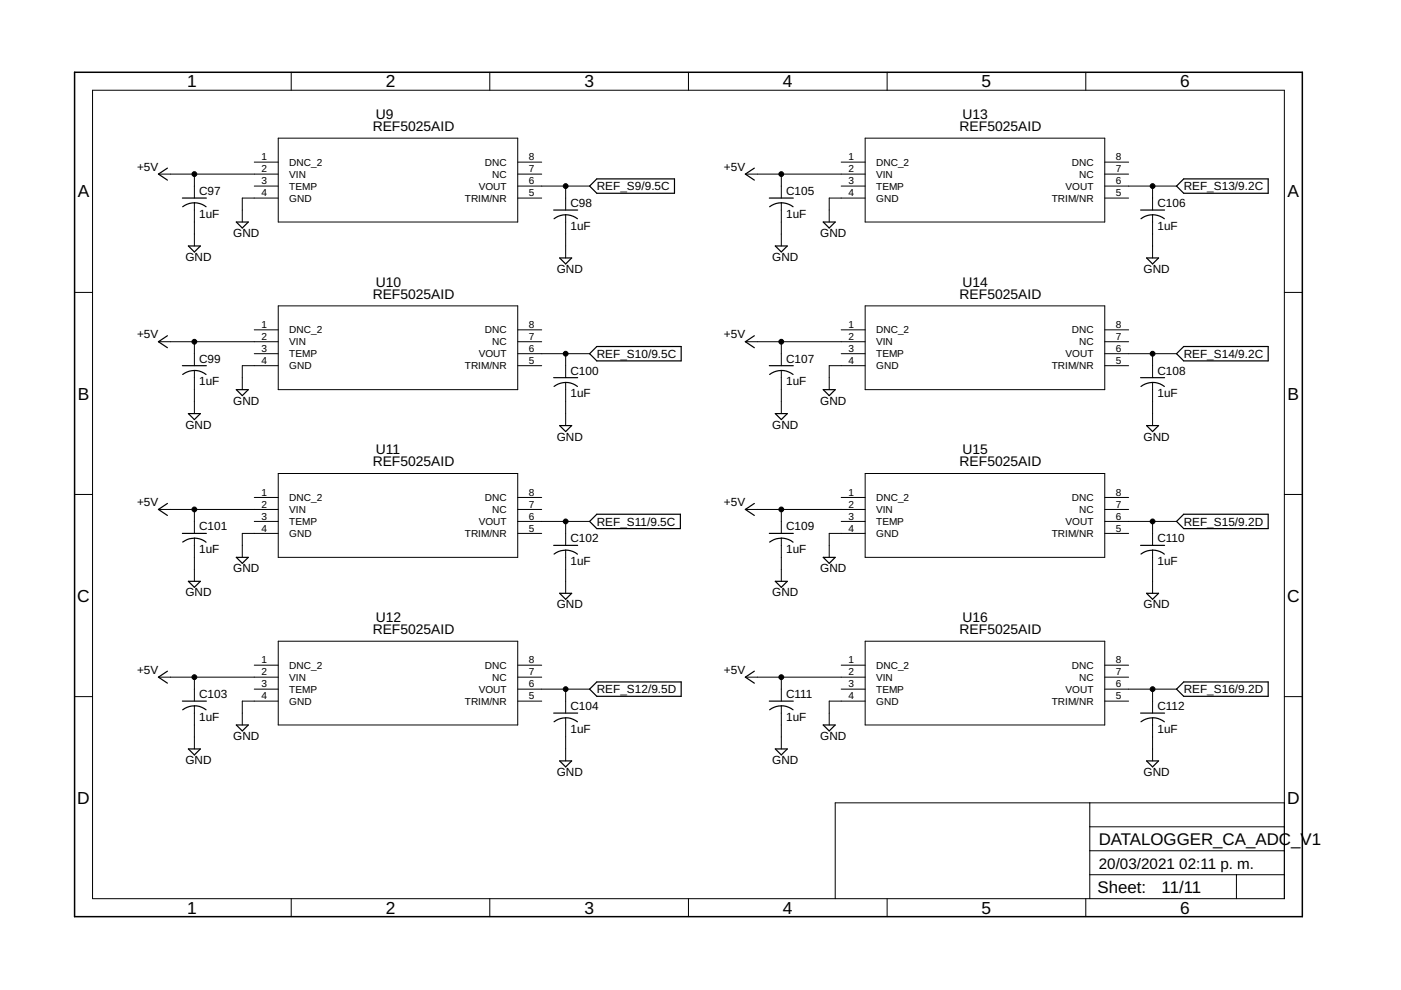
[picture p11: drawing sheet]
<svg xmlns="http://www.w3.org/2000/svg" width="297mm" height="210mm" viewBox="0 0 297 210" stroke-linecap="round" stroke-linejoin="round" font-family="sans-serif">
<g fill="none" stroke="#000" stroke-width=".25">
<path d="M35.5 35.6l-1.9 1.3 1.9 1.3M125 39.5l1.5-1.6h16.5v3.1h-16.5zM159.9 35.6l-1.9 1.3 1.9 1.3M251 37.9h17.9v3.1h-17.9l-1.6-1.5zM38.7 42h5.1M38.7 43.8a4 4 0 0 1 5 0M39.9 52.2h2.6l-1.3 1.2zM50.1 47.1h2.5l-1.2 1.2zM117.4 44.5h5.1M117.5 46.4a4 4 0 0 1 4.9 0M118.7 54.7h2.5l-1.3 1.3zM163.1 42h5.1"/>
<path d="M163.2 43.8a4.1 4.1 0 0 1 4.9 0M164.4 52.2h2.5l-1.2 1.2zM174.5 47.1h2.6l-1.3 1.2zM241.8 44.5h5.1M241.9 46.4a4 4 0 0 1 5 0M243.1 54.7h2.5l-1.2 1.3zM35.5 71.2l-1.9 1.3 1.9 1.2M38.7 77.5h5.1M38.7 79.4a4 4 0 0 1 5 0M125 75l1.5-1.5h17.9v3h-17.9zM159.9 71.2l-1.9 1.3 1.9 1.2M163.1 77.5h5.1"/>
<path d="M163.2 79.4a4.1 4.1 0 0 1 4.9 0M251 73.5h17.9v3h-17.9l-1.6-1.5zM39.9 87.7h2.6l-1.3 1.3zM50.1 82.6h2.5l-1.2 1.3zM117.4 80.1h5.1M117.5 81.9a4 4 0 0 1 4.9 0M118.7 90.2h2.5l-1.3 1.3zM164.4 87.7h2.5l-1.2 1.3zM174.5 82.6h2.6l-1.3 1.3zM241.8 80.1h5.1M241.9 81.9a4 4 0 0 1 5 0M243.1 90.2h2.5l-1.2 1.3z"/>
<path d="M35.5 106.7l-1.9 1.3 1.9 1.3M38.7 113.1h5.1M41.2 114.1l1.6 .3 .9 .6M41.2 114.1l-1 .1-1.5 .7M50.1 118.2h2.5l-1.2 1.2zM117.4 115.6h5.1M119.9 116.6l1.6 .3 .9 .6M119.9 116.6l-1.5 .3-.9 .6M125 110.6l1.5-1.6h17.8v3.1h-17.8zM159.9 106.7l-1.9 1.3 1.9 1.3M163.1 113.1h5.1M165.7 114.1l1.5 .3 .9 .6"/>
<path d="M165.7 114.1l-1.1 .1-1.4 .7M174.5 118.2h2.6l-1.3 1.2zM241.8 115.6h5.1M244.4 116.6l1.5 .3 1 .6M244.4 116.6l-1.6 .3-.9 .6M251 109h17.9v3.1h-17.9l-1.6-1.5zM39.9 123.3h2.6l-1.3 1.2zM118.7 125.8h2.5l-1.3 1.3zM164.4 123.3h2.5l-1.2 1.2zM243.1 125.8h2.5l-1.2 1.3zM35.5 142.3l-1.9 1.3 1.9 1.2M38.7 148.7h5.1"/>
<path d="M39.9 158.8h2.6l-1.3 1.3zM41.2 149.6l1.1 .2 1.4 .7M41.2 149.7l-1 .1-1.5 .7M50.1 153.7h2.5l-1.2 1.3zM117.4 151.2h5.1M119.9 152.2l1.1 .1 1.4 .7M119.9 152.2l-1.5 .3-.9 .5M125 146.1l1.5-1.5h17.9v3h-17.9zM159.9 142.3l-1.9 1.3 1.9 1.2M163.1 148.7h5.1M164.4 158.8h2.5l-1.2 1.3zM165.7 149.6l1 .2 1.4 .7"/>
<path d="M165.7 149.7l-1.1 .1-1.4 .7M174.5 153.7h2.6l-1.3 1.3zM241.8 151.2h5.1M244.4 152.2l1 .1 1.5 .7M244.4 152.2l-1.6 .3-.9 .5M251 144.6h17.9v3h-17.9l-1.6-1.5zM118.7 161.3h2.5l-1.3 1.3zM243.1 161.3h2.5l-1.2 1.3z"/>
</g>
<g fill="none" stroke="#000" stroke-width=".21">
<path d="M19.6 19.1h252.7v171.4h-252.7zM61.7 15.3v3.8M103.8 15.3v3.8M146 15.3v3.8M188.1 15.3v3.8M230.2 15.3v3.8M33.6 36.9h25.4M41.2 36.9v5.1M53.9 34.4h5.1M53.9 39.5h5.1M59 29.3h50.8v17.8h-50.8zM109.8 34.4h5.1"/>
<path d="M109.8 36.9h5.1M109.8 39.5h15.2M119.9 39.5v5M158 36.9h25.4M165.7 36.9v5.1M178.4 34.4h5M178.4 39.5h5M183.4 29.3h50.8v17.8h-50.8zM234.2 34.4h5.1M234.2 36.9h5.1M234.2 39.5h15.2M244.4 39.5v5"/>
<path d="M41.2 43v9.2M59 42h-7.6v5.1M109.8 42h5.1M119.9 45.6v9.1M165.7 43v9.2M183.4 42h-7.6v5.1M234.2 42h5.1M244.4 45.6v9.1M15.8 62h3.8M33.6 72.5h25.4M41.2 72.5v5M41.2 78.5v9.2"/>
<path d="M53.9 69.9h5.1M53.9 75h5.1M59 64.9h50.8v17.7h-50.8zM59 77.5h-7.6v5.1M109.8 69.9h5.1M109.8 72.5h5.1M109.8 75h15.2M109.8 77.5h5.1M119.9 75v5.1M158 72.5h25.4M165.7 72.5v5M165.7 78.5v9.2"/>
<path d="M178.4 69.9h5M178.4 75h5M183.4 77.5h-7.6v5.1M183.4 64.9h50.8v17.7h-50.8zM234.2 69.9h5.1M234.2 72.5h5.1M234.2 75h15.2M234.2 77.5h5.1M244.4 75v5.1M272.3 62h3.8M119.9 81.1v9.1M244.4 81.1v9.1"/>
<path d="M15.8 104.8h3.8M33.6 108h25.4M41.2 108v5.1M41.2 114.1v9.2M53.9 105.5h5.1M53.9 110.6h5.1M59 100.4h50.8v17.8h-50.8zM59 113.1h-7.6v5.1M109.8 105.5h5.1M109.8 108h5.1M109.8 110.6h15.2M109.8 113.1h5.1"/>
<path d="M119.9 110.6v5M119.9 116.6v9.2M158 108h25.4M165.7 108v5.1M165.7 114.1v9.2M178.4 105.5h5M178.4 110.6h5M183.4 113.1h-7.6v5.1M183.4 100.4h50.8v17.8h-50.8zM234.2 105.5h5.1M234.2 108h5.1M234.2 110.6h15.2"/>
<path d="M234.2 113.1h5.1M244.4 110.6v5M244.4 116.6v9.2M272.3 104.8h3.8M59 136h50.8v17.7h-50.8zM183.4 136h50.8v17.7h-50.8zM15.8 147.7h3.8M33.6 143.6h25.4M41.2 143.6v5.1M41.2 149.7v9.1M53.9 141h5.1M53.9 146.1h5.1"/>
<path d="M59 148.7h-7.6v5M109.8 141h5.1M109.8 143.6h5.1M109.8 146.1h15.2M109.8 148.7h5.1M119.9 146.1v5.1M119.9 152.2v9.1M158 143.6h25.4M165.7 143.6v5.1M165.7 149.7v9.1M178.4 141h5M178.4 146.1h5"/>
<path d="M183.4 148.7h-7.6v5M234.2 141h5.1M234.2 143.6h5.1M234.2 146.1h15.2M234.2 148.7h5.1M244.4 146.1v5.1M244.4 152.2v9.1M272.3 147.7h3.8M231.1 170.2v20.3M231.1 175.3h41.2M272.3 170.2h-95.2v20.3M61.7 190.5v3.9"/>
<path d="M103.8 190.5v3.9M146 190.5v3.9M188.1 190.5v3.9M230.2 190.5v3.9M231.1 185.5h41.2M231.1 180.4h41.2M262.1 185.5v5"/>
</g>
<path d="M15.8 15.3h260.3v179.1h-260.3z" fill="none" stroke="#000" stroke-width=".32"/>
<g fill="#000" stroke="#000" stroke-width=".21">
<circle cx="41.2" cy="36.9" r=".51"/>
<circle cx="119.9" cy="39.5" r=".51"/>
<circle cx="165.7" cy="36.9" r=".51"/>
<circle cx="244.4" cy="39.5" r=".51"/>
<circle cx="41.2" cy="72.5" r=".51"/>
<circle cx="119.9" cy="75" r=".51"/>
<circle cx="165.7" cy="72.5" r=".51"/>
<circle cx="244.4" cy="75" r=".51"/>
<circle cx="41.2" cy="108" r=".51"/>
<circle cx="119.9" cy="110.6" r=".51"/>
<circle cx="165.7" cy="108" r=".51"/>
<circle cx="244.4" cy="110.6" r=".51"/>
<circle cx="41.2" cy="143.6" r=".51"/>
<circle cx="119.9" cy="146.1" r=".51"/>
<circle cx="165.7" cy="143.6" r=".51"/>
<circle cx="244.4" cy="146.1" r=".51"/>
</g>
<g font-size="3.7">
<text x="39.7" y="18.5">1</text>
<text x="81.8" y="18.5">2</text>
<text x="123.9" y="18.5">3</text>
<text x="166" y="18.5">4</text>
<text x="208.1" y="18.5">5</text>
<text x="250.2" y="18.5">6</text>
<text x="16.5" y="41.9">A</text>
<text x="273" y="41.9">A</text>
<text x="16.5" y="84.7">B</text>
<text x="273" y="84.7">B</text>
<text x="16.4" y="127.6">C</text>
<text x="272.9" y="127.6">C</text>
<text x="16.4" y="170.4">D</text>
<text x="272.9" y="170.4">D</text>
<text x="39.7" y="193.7">1</text>
<text x="81.8" y="193.7">2</text>
<text x="123.9" y="193.7">3</text>
<text x="166" y="193.7">4</text>
<text x="208.1" y="193.7">5</text>
<text x="250.2" y="193.7">6</text>
</g>
<g font-size="3.6">
<text x="233" y="179.1">DATALOGGER_CA_ADC_V1</text>
<text x="232.7" y="189.4">Sheet:</text>
<text x="246.3" y="189.3">11/11</text>
</g>
<g font-size="3.2">
<text x="233" y="184.2">20/03/2021</text>
<text x="250" y="184.2">02:11 p. m.</text>
</g>
<g font-size="2.9">
<text x="79" y="27.8">REF5025AID</text>
<text x="79.7" y="25.3">U9</text>
<text x="203.5" y="27.8">REF5025AID</text>
<text x="204.1" y="25.3">U13</text>
<text x="79" y="63.3">REF5025AID</text>
<text x="79.7" y="60.8">U10</text>
<text x="203.5" y="63.3">REF5025AID</text>
<text x="204.1" y="60.8">U14</text>
<text x="79" y="98.9">REF5025AID</text>
<text x="79.7" y="96.4">U11</text>
<text x="203.5" y="98.9">REF5025AID</text>
<text x="204.1" y="96.4">U15</text>
<text x="79.7" y="131.9">U12</text>
<text x="204.1" y="131.9">U16</text>
<text x="79" y="134.4">REF5025AID</text>
<text x="203.5" y="134.4">REF5025AID</text>
</g>
<g font-size="2.5">
<text x="29.1" y="36.2">+5V</text>
<text x="42.2" y="41.4">C97</text>
<text x="126.5" y="40.3">REF_S9/9.5C</text>
<text x="153.5" y="36.2">+5V</text>
<text x="166.7" y="41.4">C105</text>
<text x="251" y="40.3">REF_S13/9.2C</text>
<text x="42.2" y="46.2">1uF</text>
<text x="121" y="43.9">C98</text>
<text x="166.7" y="46.2">1uF</text>
<text x="245.4" y="43.9">C106</text>
<text x="49.5" y="50.2">GND</text>
<text x="121" y="48.7">1uF</text>
<text x="173.9" y="50.2">GND</text>
<text x="245.4" y="48.7">1uF</text>
<text x="39.3" y="55.3">GND</text>
<text x="118" y="57.9">GND</text>
<text x="163.7" y="55.3">GND</text>
<text x="242.5" y="57.9">GND</text>
<text x="29.1" y="71.7">+5V</text>
<text x="153.5" y="71.7">+5V</text>
<text x="42.2" y="76.9">C99</text>
<text x="126.5" y="75.9">REF_S10/9.5C</text>
<text x="166.7" y="76.9">C107</text>
<text x="251" y="75.9">REF_S14/9.2C</text>
<text x="42.2" y="81.7">1uF</text>
<text x="121" y="79.4">C100</text>
<text x="166.7" y="81.7">1uF</text>
<text x="245.4" y="79.4">C108</text>
<text x="49.5" y="85.8">GND</text>
<text x="121" y="84.3">1uF</text>
<text x="173.9" y="85.8">GND</text>
<text x="245.4" y="84.3">1uF</text>
<text x="39.3" y="90.9">GND</text>
<text x="118" y="93.4">GND</text>
<text x="163.7" y="90.9">GND</text>
<text x="242.5" y="93.4">GND</text>
<text x="29.1" y="107.3">+5V</text>
<text x="153.5" y="107.3">+5V</text>
<text x="42.2" y="112.5">C101</text>
<text x="126.5" y="111.4">REF_S11/9.5C</text>
<text x="166.7" y="112.5">C109</text>
<text x="251" y="111.4">REF_S15/9.2D</text>
<text x="42.2" y="117.3">1uF</text>
<text x="121" y="119.8">1uF</text>
<text x="121" y="115">C102</text>
<text x="166.7" y="117.3">1uF</text>
<text x="245.4" y="119.8">1uF</text>
<text x="245.4" y="115">C110</text>
<text x="49.5" y="121.3">GND</text>
<text x="173.9" y="121.3">GND</text>
<text x="39.3" y="126.4">GND</text>
<text x="118" y="129">GND</text>
<text x="163.7" y="126.4">GND</text>
<text x="242.5" y="129">GND</text>
<text x="29.1" y="142.8">+5V</text>
<text x="153.5" y="142.8">+5V</text>
<text x="42.2" y="148">C103</text>
<text x="126.5" y="147">REF_S12/9.5D</text>
<text x="166.7" y="148">C111</text>
<text x="251" y="147">REF_S16/9.2D</text>
<text x="42.2" y="152.8">1uF</text>
<text x="121" y="155.4">1uF</text>
<text x="121" y="150.5">C104</text>
<text x="166.7" y="152.8">1uF</text>
<text x="245.4" y="155.4">1uF</text>
<text x="245.4" y="150.5">C112</text>
<text x="39.3" y="162">GND</text>
<text x="49.5" y="156.9">GND</text>
<text x="163.7" y="162">GND</text>
<text x="173.9" y="156.9">GND</text>
<text x="118" y="164.5">GND</text>
<text x="242.5" y="164.5">GND</text>
</g>
<g font-size="2.1">
<text x="55.5" y="34">1</text>
<text x="61.3" y="35.1">DNC_2</text>
<text x="102.8" y="35.1">DNC</text>
<text x="112.1" y="34">8</text>
<text x="179.9" y="34">1</text>
<text x="185.8" y="35.1">DNC_2</text>
<text x="227.2" y="35.1">DNC</text>
<text x="236.6" y="34">8</text>
<text x="55.5" y="36.6">2</text>
<text x="55.5" y="39.1">3</text>
<text x="55.5" y="41.6">4</text>
<text x="61.3" y="37.7">VIN</text>
<text x="61.3" y="40.2">TEMP</text>
<text x="101.5" y="40.2">VOUT</text>
<text x="104.4" y="37.7">NC</text>
<text x="112.1" y="41.6">5</text>
<text x="112.1" y="39.1">6</text>
<text x="112.1" y="36.6">7</text>
<text x="179.9" y="36.6">2</text>
<text x="179.9" y="39.1">3</text>
<text x="179.9" y="41.6">4</text>
<text x="185.8" y="37.7">VIN</text>
<text x="185.8" y="40.2">TEMP</text>
<text x="225.9" y="40.2">VOUT</text>
<text x="228.8" y="37.7">NC</text>
<text x="236.6" y="41.6">5</text>
<text x="236.6" y="39.1">6</text>
<text x="236.6" y="36.6">7</text>
<text x="61.3" y="42.8">GND</text>
<text x="98.6" y="42.8">TRIM/NR</text>
<text x="185.8" y="42.8">GND</text>
<text x="223" y="42.8">TRIM/NR</text>
<text x="55.5" y="69.6">1</text>
<text x="61.3" y="70.7">DNC_2</text>
<text x="102.8" y="70.7">DNC</text>
<text x="112.1" y="69.6">8</text>
<text x="179.9" y="69.6">1</text>
<text x="185.8" y="70.7">DNC_2</text>
<text x="227.2" y="70.7">DNC</text>
<text x="236.6" y="69.6">8</text>
<text x="55.5" y="72.1">2</text>
<text x="55.5" y="74.6">3</text>
<text x="55.5" y="77.2">4</text>
<text x="61.3" y="73.2">VIN</text>
<text x="61.3" y="75.8">TEMP</text>
<text x="101.5" y="75.8">VOUT</text>
<text x="104.4" y="73.2">NC</text>
<text x="112.1" y="77.2">5</text>
<text x="112.1" y="74.6">6</text>
<text x="112.1" y="72.1">7</text>
<text x="179.9" y="72.1">2</text>
<text x="179.9" y="74.6">3</text>
<text x="179.9" y="77.2">4</text>
<text x="185.8" y="73.2">VIN</text>
<text x="185.8" y="75.8">TEMP</text>
<text x="225.9" y="75.8">VOUT</text>
<text x="228.8" y="73.2">NC</text>
<text x="236.6" y="77.2">5</text>
<text x="236.6" y="74.6">6</text>
<text x="236.6" y="72.1">7</text>
<text x="61.3" y="78.3">GND</text>
<text x="98.6" y="78.3">TRIM/NR</text>
<text x="185.8" y="78.3">GND</text>
<text x="223" y="78.3">TRIM/NR</text>
<text x="55.5" y="105.1">1</text>
<text x="55.5" y="107.7">2</text>
<text x="61.3" y="106.2">DNC_2</text>
<text x="102.8" y="106.2">DNC</text>
<text x="112.1" y="107.7">7</text>
<text x="112.1" y="105.1">8</text>
<text x="179.9" y="105.1">1</text>
<text x="179.9" y="107.7">2</text>
<text x="185.8" y="106.2">DNC_2</text>
<text x="227.2" y="106.2">DNC</text>
<text x="236.6" y="107.7">7</text>
<text x="236.6" y="105.1">8</text>
<text x="55.5" y="110.2">3</text>
<text x="55.5" y="112.7">4</text>
<text x="61.3" y="108.8">VIN</text>
<text x="61.3" y="111.3">TEMP</text>
<text x="61.3" y="113.9">GND</text>
<text x="98.6" y="113.9">TRIM/NR</text>
<text x="101.5" y="111.3">VOUT</text>
<text x="104.4" y="108.8">NC</text>
<text x="112.1" y="112.7">5</text>
<text x="112.1" y="110.2">6</text>
<text x="179.9" y="110.2">3</text>
<text x="179.9" y="112.7">4</text>
<text x="185.8" y="108.8">VIN</text>
<text x="185.8" y="111.3">TEMP</text>
<text x="185.8" y="113.9">GND</text>
<text x="223" y="113.9">TRIM/NR</text>
<text x="225.9" y="111.3">VOUT</text>
<text x="228.8" y="108.8">NC</text>
<text x="236.6" y="112.7">5</text>
<text x="236.6" y="110.2">6</text>
<text x="55.5" y="140.7">1</text>
<text x="55.5" y="143.2">2</text>
<text x="61.3" y="141.8">DNC_2</text>
<text x="102.8" y="141.8">DNC</text>
<text x="112.1" y="143.2">7</text>
<text x="112.1" y="140.7">8</text>
<text x="179.9" y="140.7">1</text>
<text x="179.9" y="143.2">2</text>
<text x="185.8" y="141.8">DNC_2</text>
<text x="227.2" y="141.8">DNC</text>
<text x="236.6" y="143.2">7</text>
<text x="236.6" y="140.7">8</text>
<text x="55.5" y="145.7">3</text>
<text x="55.5" y="148.3">4</text>
<text x="61.3" y="144.3">VIN</text>
<text x="61.3" y="146.9">TEMP</text>
<text x="61.3" y="149.4">GND</text>
<text x="98.6" y="149.4">TRIM/NR</text>
<text x="101.5" y="146.9">VOUT</text>
<text x="104.4" y="144.3">NC</text>
<text x="112.1" y="148.3">5</text>
<text x="112.1" y="145.7">6</text>
<text x="179.9" y="145.7">3</text>
<text x="179.9" y="148.3">4</text>
<text x="185.8" y="144.3">VIN</text>
<text x="185.8" y="146.9">TEMP</text>
<text x="185.8" y="149.4">GND</text>
<text x="223" y="149.4">TRIM/NR</text>
<text x="225.9" y="146.9">VOUT</text>
<text x="228.8" y="144.3">NC</text>
<text x="236.6" y="148.3">5</text>
<text x="236.6" y="145.7">6</text>
</g>
</svg>
